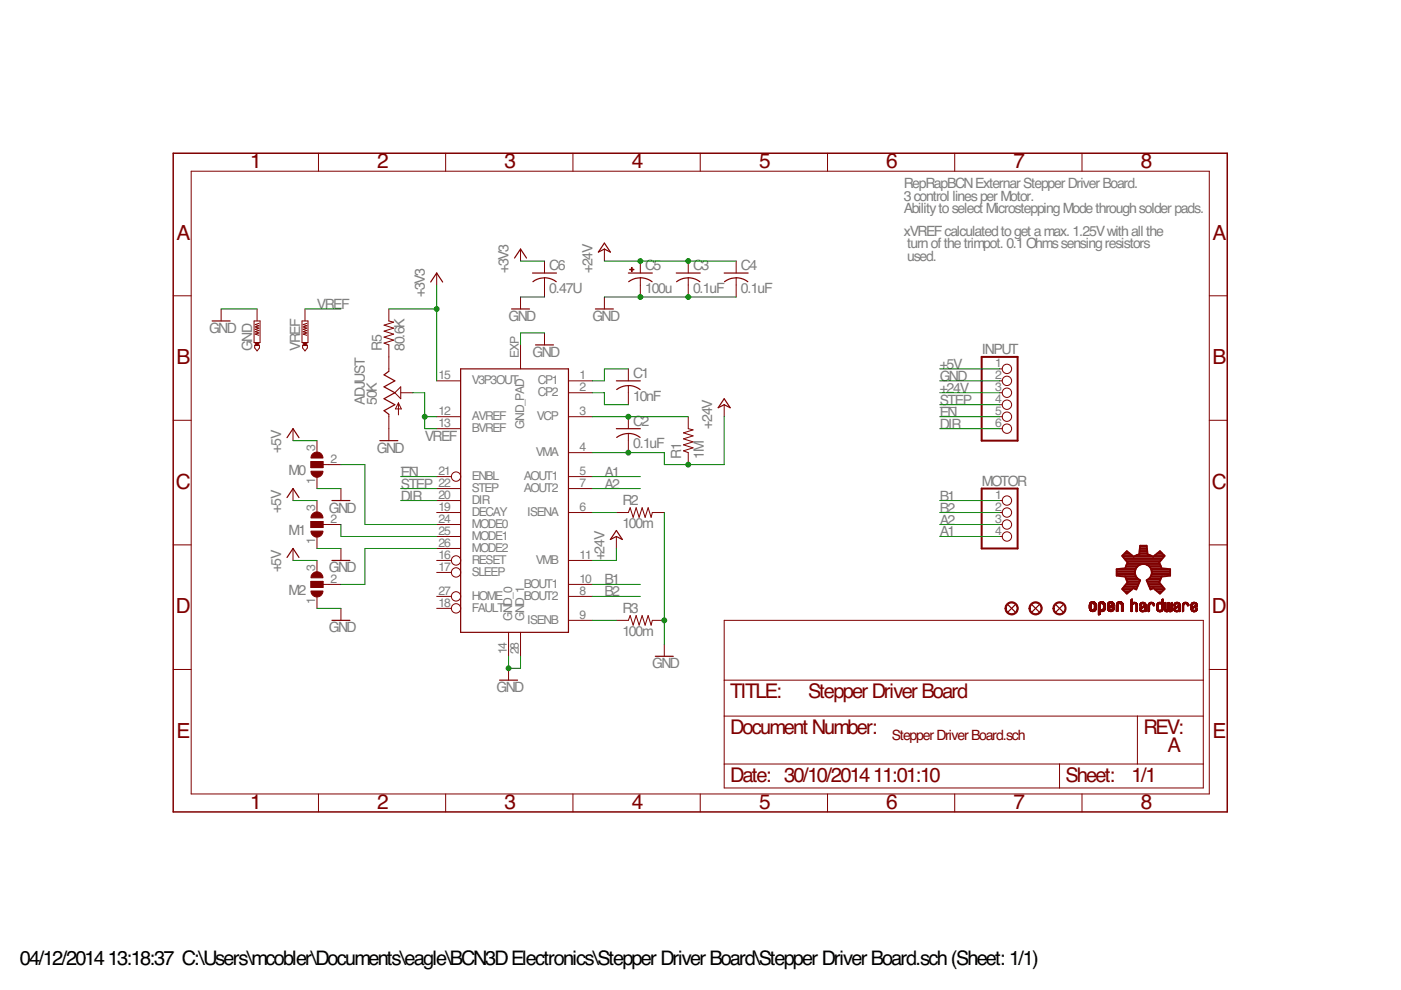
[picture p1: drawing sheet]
<svg xmlns="http://www.w3.org/2000/svg" width="297mm" height="210mm" viewBox="0 0 297 210" stroke-linecap="round" stroke-linejoin="round" font-family="sans-serif">
<path d="M85 99.1h3.4M199.2 86.4h3.5" fill="none" stroke="#808080" stroke-width=".21"/>
<path d="M36.7 32.5h223.5v139.6h-223.5z" fill="none" stroke="#800000" stroke-width=".32"/>
<g fill="none" stroke="#800000" stroke-width=".21">
<path d="M40.5 36.3h215.9v132h-215.9zM67.5 32.5v3.8M94.5 32.5v3.8M121.5 32.5v3.8M148.5 32.5v3.8M175.5 32.5v3.8M202.4 32.5v3.8M229.4 32.5v3.8M92.6 57.9v2.5M110.4 52.8v2.6M115.4 55.4v2.5M115.4 58.9v4.1"/>
<path d="M128.1 52.8v2.6M135.8 55.4v2.5M135.8 58.9v4.1M145.9 55.4v2.5M145.9 58.9v4.1M156.1 55.4v2.5M156.1 58.9v4.1M36.7 62.7h3.8M46.9 65.5v2.6M53.9 68.1h1.2v4.5h-1.2zM54 73.3h1v.5l-.5 .6-.5-.6zM54.5 65.5v2.6"/>
<path d="M54.9 68.6l-.8 .2 .8 .3-.8 .2 .8 .3-.8 .2 .8 .3-.8 .2 .8 .3-.8 .2 .8 .3M64 68.1h1.3v4.5h-1.3zM64.2 73.3h1v.5l-.5 .6-.5-.6zM64.7 65.5v2.6M65 68.6l-.7 .2 .7 .3-.7 .2 .7 .3-.7 .2 .7 .3-.7 .2 .7 .3-.7 .2 .7 .3M82.4 65.5v2.6l1.1 .2-2.1 .6 2.1 .7-2.1 .6 2.1 .6-2.1 .7 2.1 .6-2.1 .6 1 .4v5.6M110.4 63v2.5M110.4 73.1v5.1M115.4 70.6v2.5M128.1 63v2.5M133.2 78.2v2.6M211.9 78.2h.6"/>
<path d="M256.4 62.7h3.8M36.7 89.1h3.8M62.1 90.9v2.5M65.9 97.9h2.6v1.2h-2.6zM67.2 93.4v2.6M68.5 98.5h3.8M82.4 87.8v5.6M83.7 83.3l1.3-1.3v2.5zM84.5 85.4v2.6M84.5 85.4l.6 1.3h-1.3zM85 83.3h2.5M92.6 80.8h5.1"/>
<path d="M92.6 88.3h5.1M92.6 90.9h5.1M120.5 80.8h5.1M120.5 88.3h5.1M120.5 83.3h5.1M120.5 96h5.1M133.2 81.8v4M133.2 88.3v2.6M133.2 91.9v4.1M145.9 88.3v2.6l1 .2-2 .7 2 .6-2 .6 2 .7-2 .6 2 .7-2 .6 1 .4v2.5M153.5 85.8v2.5M211.9 80.8h.6"/>
<path d="M211.9 88.3h.6M211.9 90.9h.6M211.9 83.3h.6M211.9 85.8h.6M256.4 89.1h3.8M36.7 115.5h3.8M62.1 103.6v2.5M62.1 116.3v2.5M65.9 110.6h2.6v1.2h-2.6zM67.2 101v2.6M67.2 106.1v2.6M67.2 113.7v2.6"/>
<path d="M67.2 118.8v2.6M68.5 111.2h3.8M72.3 103.6v2.5M72.3 116.3v2.5M92.6 101h3.1M92.6 103.6h5.1M92.6 106.1h5.1M92.6 108.7h5.1M92.6 111.2h5.1M92.6 113.7h5.1M92.6 116.3h5.1M92.6 118.8h3.1"/>
<path d="M120.5 101h5.1M120.5 103.6h5.1M120.5 108.7h5.1M120.5 118.8h5.1M130.7 108.7h2.5l.4-1 .6 2 .7-2 .6 2 .6-2 .7 2 .6-2 .6 2 .3-1h2.5M130.7 113.7v2.6M211.9 106.1h.6M211.9 108.7h.6M211.9 111.2h.6M211.9 113.7h.6M256.4 115.5h3.8M65.9 123.3h2.6v1.2h-2.6z"/>
<path d="M67.2 126.4v2.6M68.5 123.9h3.8M72.3 129v2.5M92.6 121.4h3.1M92.6 126.4h3.1M92.6 129h3.1M107.8 134.1v5M110.4 134.1v5M120.5 126.4h5.1M120.5 123.9h5.1M120.5 131.5h5.1M130.7 131.5h2.5l.4-1 .6 2 .7-2 .6 2 .6-2 .7 2 .6-2 .6 2 .3-1h2.5"/>
<path d="M140.8 136.6v2.5M153.5 131.5h101.6v35.6h-101.6zM230.9 129h.5M230.9 128.9h.4M230.9 128.8h.4M230.9 128.7h.4M230.9 128.6h.4M230.9 128.5h.4M230.9 128.4h.4M230.9 128.3h.4M230.9 128.2h.4M231 129.1h.4"/>
<path d="M231 128.2h.4M231 128.1h.4M231 129.2h.5M231 129.3h.6M231.1 127.9h1.2M231.1 129.4h1.2M231.1 127.8h1.2M231.2 129.5h1M231.2 127.7l1 .1M231.2 127.7h1M231.3 129.6h.8M231.3 127.7h.8"/>
<path d="M231.4 129.6h.6M231.5 128l-.5 .1M231.5 127.6h.4M231.5 128h-.5M231.6 129.7h.2M231.6 127.6h.2M231.8 129.3h.5M231.8 128h.6M231.9 128l.5 .1M232 129.1h.4M232 128.1h.4M232 128.2h.4"/>
<path d="M232 129h.4M232 128.9h.4M232 128.8h.4M232 128.7h.4M232 128.6h.4M232 128.5h.4M232 128.4h.4M232 128.3h.4M232.3 129.4h-1.2M232.3 129.3h-1.2M232.3 128h-1.3M232.4 129.2h-.6"/>
<path d="M232.4 129.2h-.5M232.9 129h.4M232.9 130.3h.2M232.9 130.2h.4M232.9 130.1h.4M232.9 130h.4M232.9 129.9h.4M232.9 129.8h.4M232.9 129.7h.4M232.9 129.5h1.2M232.9 129.3h.6M232.9 129.2h.5"/>
<path d="M232.9 129.2h.4M232.9 129.1h.4M232.9 128.9h.4M232.9 128.8h.4M232.9 128.7h.4M232.9 128.6h.4M232.9 128.5h.4M232.9 128.4h.4M232.9 128.3h.4M232.9 128.2h.4M232.9 128.1h.4M232.9 130.4h.1"/>
<path d="M232.9 128h1.4M233 127.9h1.2M233 127.8h1.2M233.1 127.8h1M233.2 127.7h.9M233.2 130.3h-.3M233.2 127.6h.8M233.3 130.2h-.4M233.3 128.2h-.4M233.3 128.1h-.4M233.4 128l-.5 .1M233.4 127.6h.4"/>
<path d="M233.4 128h-.5M233.5 127.6h.2M233.5 129.7h.2M233.7 129.3h.6M233.8 128h.5M233.8 129.2h.5M233.9 129.2h.4M233.9 128.1h.4M233.9 129.6h-1M233.9 129h.4M233.9 129.1h.4M233.9 128.2h.4"/>
<path d="M234 128.9h.3M234 128.8h.3M234 128.7h.3M234 128.6h.3M234 128.5h.3M234 128.4h.3M234 128.3h.3M234 129.6h-1.1M234.1 129.5l-1.2 .1M234.2 129.4l-1.3 .1M234.2 129.4h-1.3M234.3 129.3h-1.4"/>
<path d="M234.3 129.1h-.4M234.8 129.2h.6M234.8 129.2h.5M234.8 129.1h.4M234.8 128.5h1.4M234.8 128.4h.4M234.8 128.4h.3M234.8 128.2h.4M234.8 128.1h.4M234.8 129.3h.6M234.9 129.3h1.3M234.9 128h1.3"/>
<path d="M234.9 127.9h1.3M234.9 129.4h1.2M234.9 127.9h1.2M234.9 127.8h1.2M235 129.5h1M235 127.8h1M235.1 127.7h.9M235.1 129.6h.8M235.1 127.6l.8 .1M235.2 128.3h-.4M235.2 128.2l-.4 .1M235.2 129h-.4"/>
<path d="M235.2 129.6h.6M235.2 128.1h-.4M235.3 128.9l-.5 .1M235.3 128l-.5 .1M235.3 127.6h.4M235.4 128.9h-.6M235.4 128h-.6M235.4 129.7h.2M235.4 128.4h.8M235.4 127.6h.2M235.5 128.4h.7M235.5 128.8l-.7 .1"/>
<path d="M235.6 129.3h.6M235.6 128.8h-.8M235.6 128.3h.6M235.6 128h.6M235.7 128.7l-.9 .1M235.7 128h.5M235.8 128.3h.4M235.8 129.2h.4M235.8 128.1h.4M235.8 129.1h.4M235.8 128.2h.4M235.8 129h.4"/>
<path d="M235.8 128.7h-1M235.9 128.9h.3M235.9 128.6l-1.1 .1M236 128.8h.2M236.1 128.6h-1.3M236.2 128.5h-1.4M236.2 129.2h-.5M236.7 129h.4M236.7 129.5h.4M236.7 129.4h.4M236.7 129.3h.4M236.7 129.2h.4"/>
<path d="M236.7 129.1h.4M236.7 128.9h.4M236.7 128.8h.4M236.7 128.7h.4M236.7 128.6h.4M236.7 128.5h.4M236.7 128.4h.4M236.7 128.3h.4M236.7 128.2h.4M236.7 129.6h.2M236.8 128h1.3M236.8 127.9h1.3"/>
<path d="M236.8 127.8l1.2 .1M236.9 127.8h1.1M236.9 127.8h1M237 127.7h.9M237 129.6h-.3M237 127.7h.8M237.1 129.5l-.4 .1M237.1 128.1l-.4 .1M237.2 128.1h-.5M237.2 128l-.5 .1M237.2 127.6h.4M237.3 128h-.6"/>
<path d="M237.3 127.6h.3M237.6 128h.5M237.7 128l.4 .1M237.7 128.1h.4M237.7 128.1h.5M237.8 129h.4M237.8 129.5h.4M237.8 129.4h.4M237.8 129.3h.4M237.8 129.2h.4M237.8 129.1h.4M237.8 128.9h.4"/>
<path d="M237.8 128.8h.4M237.8 128.7h.4M237.8 128.6h.4M237.8 128.5h.4M237.8 128.4h.4M237.8 128.3h.4M237.8 128.2h.4M238 129.6h-.2M238.1 129.6h-.3M238.2 129.5l-.4 .1M239.8 129h.3M239.8 129.5h.3"/>
<path d="M239.8 129.4h.3M239.8 129.3h.3M239.8 129.2h.3M239.8 129.1h.3M239.8 128.9h.3M239.8 128.8h.3M239.8 128.7h.3M239.8 128.6h.3M239.8 128.5h.3M239.8 128.4h.3M239.8 128.2h.3M239.8 127.9h1.2"/>
<path d="M239.8 127.8l1.2 .1M239.8 127.8h1.1M239.8 127.7l1 .1M239.8 127.7h.3M239.8 127.6h.3M239.8 127.5h.3M239.8 127.4h.3M239.8 127.3h.3M239.8 127.2h.3M239.8 127.1h.3M239.8 129.7h.1M239.9 127.1h.2"/>
<path d="M240 127h.1M240 129.6l-.2 .1M240.1 129.6h-.3M240.1 128.3h-.3M240.2 128.1l-.4 .1M240.2 128.1h-.4M240.3 128l-.5 .1M240.3 127.7h.4M240.4 128h-.6M240.6 128h.5M240.7 128l.4 .1M240.8 128.1h.3"/>
<path d="M240.8 128.1h.4M240.8 128.2h.4M240.9 128.2h.3M240.9 129h.3M240.9 129.5h.3M240.9 129.4h.3M240.9 129.3h.3M240.9 129.2h.3M240.9 129.1h.3M240.9 128.9h.3M240.9 128.8h.3M240.9 128.7h.3"/>
<path d="M240.9 128.6h.3M240.9 128.5h.3M240.9 128.4h.3M240.9 128.3h.3M241 129.7h-.1M241 128h-1.2M241.1 129.6l-.2 .1M241.2 129.6h-.3M241.6 129.3h.4M241.6 129.2h.3M241.6 128.5h.2M241.6 128.3h.3"/>
<path d="M241.7 129.4h.8M241.7 129.4h.4M241.7 128.1h.3M241.7 129.5h.8M241.8 129.6h.7M241.8 127.9h1M241.9 127.9h.9M241.9 128.4h-.3M241.9 129.6h.6M241.9 128.7h1.1M241.9 127.8h.8M241.9 129.1h-.3"/>
<path d="M241.9 128.2l-.3 .1M242 128.2h-.3M242 129.1h-.4M242 129.7h.5M242 127.8h.6M242 129h-.4M242 128.7h1M242 128.1h-.3M242.1 128l-.4 .1M242.1 127.7h.4M242.1 128.9l-.4 .1M242.2 128.6h.8"/>
<path d="M242.2 129.7h.1M242.2 128h-.5M242.3 128.9h-.6M242.3 128.5h.7M242.4 129.4h.1M242.4 128.8l-.7 .1M242.4 128h.5M242.4 128.5h.6M242.5 128l.4 .1M242.5 128.8h-.8M242.6 128.1h.4M242.6 128.4h.4"/>
<path d="M242.6 128.1l.4 .1M242.7 128.8h.3M242.7 128.2h.3M242.7 129h.3M242.7 129.7h.1M242.7 129.5h.3M242.7 129.4h.3M242.7 129.3h.3M242.7 129.2h.3M242.7 129.1h.3M242.7 128.9h.3M242.7 128.3h.3"/>
<path d="M242.9 128h-1.2M243 129.6l-.3 .1M243 129.6h-.3M243 128.7l-1.1 .1M243.4 129h.3M243.4 129.5h.3M243.4 129.4h.3M243.4 129.3h.3M243.4 129.2h.3M243.4 129.1h.3M243.4 128.9h.3M243.4 128.8h.3"/>
<path d="M243.4 128.7h.3M243.4 128.6h.3M243.4 128.5h.3M243.4 128.4h.3M243.4 128.2h.4M243.5 129.7h.1M243.6 128h1.1M243.6 127.9h1M243.6 129.6l-.2 .1M243.7 129.6h-.3M243.7 127.8h.8M243.7 129.5h-.3"/>
<path d="M243.8 128.3h-.4M243.8 128.1l-.3 .1M243.8 127.8h.6M243.8 128.1h-.3M243.9 128l-.4 .1M243.9 127.7h.4M244.1 128h-.6M244.2 128h.5M244.3 128l.5 .1M244.4 128.1h.4M244.5 128.2h.3M244.5 128.3h.3"/>
<path d="M244.5 128.5h.1M244.7 128.4h-.2M244.8 128.4h-.3M245.2 129h.3M245.2 129.1h.4M245.2 129.1h.3M245.2 128.9h.3M245.2 128.8h.3M245.2 128.7h.3M245.2 128.6h.3M245.2 128.5h.3M245.2 128.4h.3"/>
<path d="M245.2 128.3h.3M245.3 129.3h.3M245.3 129.2h.3M245.3 129.3h.4M245.3 129.4h.5M245.4 129.4h1.1M245.4 129.5h1.1M245.4 129.5h1M245.4 127.9h1.2M245.5 127.9h1.1M245.5 129.6h.9M245.5 127.8h1.1"/>
<path d="M245.6 128.3h-.3M245.6 129.6h.7M245.6 128.2h-.3M245.6 127.8h1M245.7 128.1h-.4M245.7 129.7h.5M245.7 127.7h.4M245.9 129.7h.1M245.9 128h-.6M246 128h.6M246.1 128h.5M246.2 129.3h.3"/>
<path d="M246.2 128.1h.4M246.2 129.3h.4M246.3 129.2h.3M246.3 128.2h.3M246.3 129h.3M246.3 129.1h.3M246.3 128.9h.3M246.3 128.8h.3M246.3 128.7h.3M246.3 128.6h.3M246.3 128.5h.3M246.3 128.4h.3"/>
<path d="M246.3 128.3h.3M246.3 127.7h.3M246.3 127.6h.3M246.3 127.5h.3M246.3 127.4h.3M246.3 127.3h.3M246.3 127.2h.3M246.3 127.1h.3M246.4 127.1h.2M246.5 127h.1M246.5 129.4h-.4M246.6 129.2h-.3"/>
<path d="M246.6 128h-1.2M246.9 129h.3M246.9 129.2h.3M246.9 129.1h.3M246.9 128.9h.3M246.9 128.8h.3M246.9 128.7h.3M246.9 128.6h.3M246.9 128.5h.3M246.9 128.4h.3M246.9 128.3h.3M246.9 128.2h.3"/>
<path d="M246.9 128.1h.3M246.9 128h.3M246.9 127.9h.3M246.9 129.3h.3M246.9 129.4h1.7M246.9 129.4h.4M246.9 127.8h.3M247 129.5h1.5M247 127.8h.2M247 129.6h1.4M247.1 129.6h1.3M247.2 129.7h.4"/>
<path d="M247.4 129.7h.1M247.5 129.4h.5M247.5 129.3h.4M247.6 129.3h.3M247.6 129h.3M247.6 129.2h.3M247.6 129.1h.3M247.6 128.9h.3M247.6 128.8h.3M247.6 128.7h.3M247.6 128.6h.3M247.6 128.5h.3"/>
<path d="M247.6 128.4h.3M247.6 128.3h.3M247.6 128.2h.3M247.6 128.1h.3M247.6 128h.3M247.6 127.9h.3M247.6 127.8h.3M247.7 127.8h.2M247.9 129.7h.4M248.2 129.4h.4M248.2 129.3h.4M248.3 129.3h.3"/>
<path d="M248.3 129.2h.3M248.3 129h.3M248.3 129.1h.3M248.3 128.9h.3M248.3 128.8h.3M248.3 128.7h.3M248.3 128.6h.3M248.3 128.5h.3M248.3 128.4h.3M248.3 128.3h.3M248.3 128.2h.3M248.3 128.1h.3"/>
<path d="M248.3 128h.3M248.3 127.9h.3M248.3 127.8h.3M248.4 127.8h.2M248.5 129.5h-1.5M248.9 129.3h.3M248.9 129.2h.3M248.9 129.1h.3M248.9 129.3h.4M248.9 128.3h.3M248.9 128.2h.3M248.9 129.4l.8 .1"/>
<path d="M248.9 129.4h.4M249 129.5h.7M249 129.5h.8M249 128.5h-.1M249 127.9h1.1M249.1 129.6h.7M249.1 128.4h-.2M249.1 127.9h.9M249.1 128.7h1.1M249.2 128.4h-.3M249.2 127.8h.8M249.2 128.2h-.3"/>
<path d="M249.2 128.1l-.3 .1M249.2 127.8h.7M249.3 129h-.4M249.3 129.7h.4M249.3 128.7h.9M249.3 128.1h-.4M249.3 128l-.4 .1M249.4 127.7h.3M249.4 128.9l-.5 .1M249.4 128.6h.8M249.5 128h-.5M249.5 128.9h-.6"/>
<path d="M249.6 128.5h.6M249.6 129.4h.1M249.6 128.8l-.6 .1M249.6 128h.5M249.7 128.5h.5M249.8 128l.4 .1M249.8 128.8h-.8M249.8 128.4h.4M249.8 128.1h.4M249.9 128.7l-.8 .1M249.9 128.1l.3 .1M249.9 128.4h.3"/>
<path d="M249.9 128.2h.3M249.9 128.8h.3M249.9 128.7h.3M250 129h.2M250 129.7h.1M250 129.5h.2M250 129.4h.2M250 129.3h.2M250 129.2h.2M250 129.1h.2M250 128.9h.2M250 128.8h.2"/>
<path d="M250 128.3h.2M250.1 128h-1.1M250.2 129.6l-.2 .1M250.2 129.6h-.2M250.7 129h.3M250.7 129.7h.1M250.7 129.6h.3M250.7 129.5h.3M250.7 129.4h.3M250.7 129.3h.3M250.7 129.2h.3M250.7 129.1h.3"/>
<path d="M250.7 128.9h.3M250.7 128.8h.3M250.7 128.7h.3M250.7 128.6h.3M250.7 128.5h.3M250.7 128.4h.3M250.7 128.2h.3M250.8 128h1.1M250.9 127.9h1M250.9 127.9h.9M250.9 129.6l-.2 .1M251 128.3h-.3"/>
<path d="M251 127.8h.8M251 128.2h-.3M251 128.1l-.3 .1M251 127.8h.7M251.1 128.1h-.4M251.2 128l-.5 .1M251.2 127.7h.3M251.3 128h-.5M251.4 128h.6M251.6 128l.4 .1M251.7 128.1h.3M251.7 128.2h.4"/>
<path d="M251.7 128.3h.4M251.8 128.5h.1M252 128.4h-.2M252.5 129.2h.4M252.5 129.2h.3M252.5 129.1h.3M252.5 128.6h1.2M252.5 128.6h.3M252.5 128.5h.3M252.5 128.4h.3M252.5 128.3h.3M252.5 128.2h.3"/>
<path d="M252.5 129.3h.4M252.6 129.3h.4M252.6 129.4h.4M252.6 129.4h1.1M252.7 129.5h1M252.7 127.9h1M252.7 127.9h.9M252.8 129.6h.8M252.8 127.8h.8M252.8 129.6h.7M252.8 129.1h-.3M252.8 128.2l-.3 .1"/>
<path d="M252.9 129h-.4M252.9 128.1l-.4 .1M252.9 127.8h.6M252.9 128.1h-.4M252.9 129.7h.5M253 128.9l-.5 .1M253 128l-.4 .1M253 127.7h.3M253.1 128.9h-.6M253.1 128h-.5M253.1 129.7h.1M253.1 128.5h.7"/>
<path d="M253.2 128.8l-.7 .1M253.2 128h.6M253.4 128.8h-.9M253.4 128.4h.5M253.4 128l.4 .1M253.4 128.7l-.9 .1M253.4 128.1h.4M253.5 128.1h.3M253.5 129.2h.3M253.5 128.2h.3M253.6 129.2h.2M253.6 128.3h.3"/>
<path d="M253.6 128.2l.3 .1M253.6 129h.3M253.6 129.1h.3M253.6 128.7h-1.1M253.7 128.9h.2M253.7 128h-1.1M253.8 129.4h-.5M253.8 129.3h-.4M253.8 128.6h-.8M253.8 129.3h-.3M253.9 129.1h-.3M253.9 128.5h-.7"/>
<path d="M36.7 141.9h3.8M107.8 141.7v2.5M153.5 151.8h101.6M153.5 144.2h101.6M241.2 151.8v10.2M256.4 141.9h3.8M67.5 168.3v3.8M94.5 168.3v3.8M121.5 168.3v3.8M148.5 168.3v3.8M153.5 162h101.6M175.5 168.3v3.8"/>
<path d="M202.4 168.3v3.8M224.6 162v5.1M229.4 168.3v3.8"/>
<circle cx="213.5" cy="78.2" r=".99"/>
<circle cx="213.5" cy="88.3" r=".99"/>
<circle cx="213.5" cy="90.9" r=".99"/>
<circle cx="213.5" cy="80.8" r=".99"/>
<circle cx="213.5" cy="83.3" r=".99"/>
<circle cx="213.5" cy="85.8" r=".99"/>
<circle cx="96.7" cy="101" r=".99"/>
<circle cx="96.7" cy="118.8" r=".99"/>
<circle cx="213.5" cy="108.7" r=".99"/>
<circle cx="213.5" cy="111.2" r=".99"/>
<circle cx="213.5" cy="106.1" r=".99"/>
<circle cx="213.5" cy="113.7" r=".99"/>
<circle cx="96.7" cy="129" r=".99"/>
<circle cx="96.7" cy="126.4" r=".99"/>
<circle cx="96.7" cy="121.4" r=".99"/>
</g>
<g fill="none" stroke="#800000" stroke-width=".25">
<path d="M91.3 59.8l1.3-1.9 1.3 1.9M109.1 54.7l1.3-1.9 1.2 1.9M112.9 57.9h5.1M113 59.7a4 4 0 0 1 4.9 0M128.1 51.5l1.3 1.9-1.3-.6-1.2 .6zM133.2 57.9h5.1M133.3 59.7a4.1 4.1 0 0 1 5 0M143.4 57.9h5.1M143.4 59.7a4 4 0 0 1 5 0M153.5 57.9h5.1M153.6 59.7a4 4 0 0 1 5 0M45 68.1h3.8"/>
<path d="M82.4 78.7l-1 .8 2.3 1.3-2.3 1.2 2.3 1.3-2.3 1.2 2.3 1.3-2.3 1.3 1 .7M97.7 78.2h22.8v55.9h-22.8zM108.5 65.5h3.8M113.5 73.1h3.8M126.2 65.5h3.8M60.9 92.8l1.2-1.9 1.3 1.9M80.5 93.4h3.8M130.7 80.8h5.1M130.7 90.9h5.1M130.7 92.8a4.1 4.1 0 0 1 5 0M133.2 81.7l1.1 .2 1.4 .7M133.2 81.8l-1 .1-1.5 .7"/>
<path d="M153.5 84.5l1.3 1.9-1.3-.6-1.2 .6zM60.9 105.5l1.2-1.9 1.3 1.9M60.9 118.2l1.2-1.9 1.3 1.9M70.4 106.1h3.8M70.4 118.8h3.8M130.7 112.5l1.3 1.9-1.3-.7-1.3 .7zM70.4 131.5h3.8M138.9 139.1h3.8M213.7 128.2l1.5 1.6M215.2 128.2l-1.5 1.6M218.8 128.2l1.5 1.6M220.3 128.2l-1.5 1.6"/>
<path d="M223.9 128.2l1.5 1.6M225.4 128.2l-1.5 1.6M105.9 144.2h3.8"/>
</g>
<path d="M208.1 75.7h7.7v17.7h-7.7zM208.1 103.6h7.7v12.7h-7.7z" fill="none" stroke="#800000" stroke-width=".42"/>
<g fill="#800000" stroke="#800000" stroke-width=".21">
<path d="M133.5 57.1h.9v.1h-.9z"/>
<path d="M133.9 56.7h.1v.9h-.1z"/>
<path d="M65.9 123.3h2.6v1.2h-2.6z"/>
<path d="M65.9 110.6h2.6v1.2h-2.6z"/>
<path d="M65.9 97.9h2.6v1.2h-2.6z"/>
<path d="M64.3 72.6h.7v.7h-.7z"/>
<path d="M54.1 72.6h.8v.7h-.8z"/>
</g>
<g fill="#800000" stroke="#800000" stroke-width=".21">
<path d="M66.4 121.6a1.26 1.26 0 0 1 1.3-.3 1.26 1.26 0 0 1 .8 1.2h-2.6l.1-.5z" fill-rule="evenodd"/>
<path d="M65.9 125.3h2.6a1.27 1.27 0 0 1-1.3 1.3 1.27 1.27 0 0 1-1.3-1.3z" fill-rule="evenodd"/>
<path d="M66.4 108.9a1.27 1.27 0 0 1 1.3-.2 1.27 1.27 0 0 1 .8 1.1h-2.6l.1-.4z" fill-rule="evenodd"/>
<path d="M65.9 112.6h2.6a1.27 1.27 0 0 1-1.3 1.3 1.27 1.27 0 0 1-1.3-1.3z" fill-rule="evenodd"/>
<path d="M66.4 96.2a1.27 1.27 0 0 1 1.3-.2 1.27 1.27 0 0 1 .8 1.1h-2.6l.1-.4z" fill-rule="evenodd"/>
<path d="M65.9 99.9h2.6a1.27 1.27 0 0 1-1.3 1.3 1.27 1.27 0 0 1-1.3-1.3z" fill-rule="evenodd"/>
<path d="M213.5 128a1.39 1.39 0 0 1 2.2 .3 1.39 1.39 0 0 1-.9 2 1.39 1.39 0 0 1-1.7-1.3h.2a1.15 1.15 0 0 1 1.6-1.1 1.15 1.15 0 0 1 .3 1.9 1.15 1.15 0 0 1-1.8-.5l-.1-.3h-.2z" fill-rule="evenodd"/>
<path d="M218.5 128a1.39 1.39 0 0 1 2.2 .3 1.39 1.39 0 0 1-.8 2 1.39 1.39 0 0 1-1.7-1.3h.2a1.15 1.15 0 0 1 1.6-1.1 1.15 1.15 0 0 1 .3 1.9 1.15 1.15 0 0 1-1.8-.5l-.1-.3h-.2z" fill-rule="evenodd"/>
<path d="M223.6 128a1.39 1.39 0 0 1 2.2 .3 1.39 1.39 0 0 1-.8 2 1.39 1.39 0 0 1-1.8-1.3h.3a1.15 1.15 0 0 1 1.6-1.1 1.15 1.15 0 0 1 .3 1.9 1.15 1.15 0 0 1-1.9-.5v-.3h-.3z" fill-rule="evenodd"/>
</g>
<g fill="none" stroke="#800000" stroke-width=".38">
<path d="M238.1 118h8.7M238.1 117.7h1.8M238.4 118.4h8.1M238.4 117.3h1.1M238.6 118.7h7.6M238.8 117h.3M238.8 119.8h2.8M238.9 119.1h7M239 119.4h6.8M241 117.7h2.8M241.6 117.3h1.7M241.6 117h1.6"/>
<path d="M241.6 116.6h1.6M241.7 116.3h1.5M241.7 115.9h1.4M243.2 119.8h2.8M244.9 117.7h1.9M245.4 117.3h1M245.8 117h.3M236.7 121.9h4M236.7 121.5h3.9M236.7 121.2h3.9M236.7 120.8h4M238 125h1.9"/>
<path d="M238.1 124.7h2.9M238.3 122.2h2.6M238.4 124.3h2.8M238.4 125.4h1.1M238.6 120.5l.5-1.2-1.2-1.4 1-1 1.4 1.1 1.2-.5 .2-1.8h1.4l.2 1.8 1.2 .5 1.4-1.1 1 1-1.2 1.4 .6 1.2M238.6 120.5l-1.9 .2v1.4l1.9 .2 .5 1.1-1.2 1.5 1 1 1.4-1.2 .6 .3 .8-2-.8-.8M238.6 120.5h2.3M238.7 124h2.6M238.7 122.6h2.4M238.7 120.1h2.4M238.7 125.7h.4M238.8 122.9h2.8"/>
<path d="M239 123.6h2.5M239 123.3h2.6M240.7 120.8l-.1 .6 .3 .8M240.7 120.8a1.79 1.79 0 0 1 1.7-1.2 1.79 1.79 0 0 1 1.7 1.2M243.2 123.3h2.7M243.3 122.9h2.7M243.4 123.6h2.5M243.5 124h2.7M243.6 124.3h2.9M243.7 120.1h2.4M243.7 122.6h2.4M243.8 124.7h2.9"/>
<path d="M244 120.5h2.3M244 122.2h2.5M244.1 120.8l.1 .9-.2 .5M244.1 121.9h4M244.1 120.8h4M244.2 121.2h3.9M244.2 121.5h3.9M244.9 125h1.9M245.3 125.4h1.1M245.7 125.7h.4M246.3 120.5l1.8 .2v1.4l-1.8 .2-.6 1.1 1.2 1.5-1 1-1.4-1.2-.6 .3-.8-2 .9-.8"/>
</g>
<g fill="none" stroke="#008000" stroke-width=".21">
<path d="M110.4 55.4h5M128.1 55.4h28M46.9 65.5h7.6M64.7 65.5h7.6M82.4 65.5h10.2M92.6 60.4v20.4M110.4 63h5M115.4 70.6h-5v2.5M128.1 63h28M133.2 78.2h-5.1v2.6h-2.5M199.2 78.2h12.7M62.1 93.4h5.1"/>
<path d="M72.3 98.5h5.1v12.7h15.2M87.5 83.3h2.5v7.6h2.6M90 88.3h2.6M125.6 83.3h2.5v2.5h5.1M125.6 88.3h20.3M153.5 88.3v10.2h-12.7v-2.5h-15.2M199.2 90.9h12.7M199.2 85.8h12.7M199.2 88.3h12.7M199.2 80.8h12.7M199.2 83.3h12.7M62.1 106.1h5.1"/>
<path d="M62.1 118.8h5.1M67.2 103.6h5.1M67.2 116.3h5.1M72.3 111.2v2.5h20.3M85 106.1h7.6M85 103.6h7.6M85 101h7.6M92.6 116.3h-15.2v7.6h-5.1M125.6 103.6h10.2M125.6 101h10.2M125.6 108.7h5.1M130.7 116.3v2.5h-5.1"/>
<path d="M140.8 108.7v27.9M199.2 106.1h12.7M199.2 113.7h12.7M199.2 111.2h12.7M199.2 108.7h12.7M67.2 129h5.1M107.8 139.1v2.6h2.6v-2.6M125.6 123.9h10.2M125.6 126.4h10.2M125.6 131.5h5.1"/>
</g>
<g fill="#008000" stroke="#008000" stroke-width=".21">
<circle cx="107.8" cy="141.7" r=".51"/>
<circle cx="145.9" cy="63" r=".51"/>
<circle cx="135.8" cy="63" r=".51"/>
<circle cx="140.8" cy="131.5" r=".51"/>
<circle cx="133.2" cy="88.3" r=".51"/>
<circle cx="133.2" cy="96" r=".51"/>
<circle cx="145.9" cy="98.5" r=".51"/>
<circle cx="135.8" cy="55.4" r=".51"/>
<circle cx="145.9" cy="55.4" r=".51"/>
<circle cx="92.6" cy="65.5" r=".51"/>
<circle cx="90" cy="88.3" r=".51"/>
</g>
<g font-size="4.4" fill="#800000">
<text x="53" y="35.7">1</text>
<text x="80" y="35.7">2</text>
<text x="107" y="35.7">3</text>
<text x="134" y="35.7">4</text>
<text x="160.9" y="35.7">5</text>
<text x="187.9" y="35.7">6</text>
<text x="214.9" y="35.7">7</text>
<text x="241.9" y="35.7">8</text>
<text x="37.4" y="50.8">A</text>
<text x="257.1" y="50.8">A</text>
<text x="37.4" y="77.2">B</text>
<text x="257.1" y="77.2">B</text>
<text x="37.3" y="103.6">C</text>
<text x="257" y="103.6">C</text>
<text x="37.3" y="130">D</text>
<text x="257" y="130">D</text>
<text x="37.4" y="156.4">E</text>
<text x="257.1" y="156.4">E</text>
<text x="53" y="171.5">1</text>
<text x="80" y="171.5">2</text>
<text x="107" y="171.5">3</text>
<text x="134" y="171.5">4</text>
<text x="160.9" y="171.5">5</text>
<text x="187.9" y="171.5">6</text>
<text x="214.9" y="171.5">7</text>
<text x="241.9" y="171.5">8</text>
</g>
<g font-size="4.3" fill="#800000">
<text x="154.8" y="148">TITLE:</text>
<text x="171.3" y="148">Stepper Driver Board</text>
<text x="154.8" y="155.6">Document Number:</text>
<text x="242.4" y="155.6">REV:</text>
<text x="247.5" y="159.5">A</text>
<text x="154.8" y="165.8">Date: 30/10/201411:01:10</text>
<text x="225.9" y="165.8">Sheet:</text>
<text x="239.9" y="165.8">1/1</text>
</g>
<text font-size="4.3" x="4.2" y="204.5">04/12/201413:18:37 C:\Users\mcobler\Documents\eagle\BCN3DElectronics\Stepper Driver Board\Stepper Driver Board.sch(Sheet: 1/1)</text>
<g font-size="3" fill="#808080">
<text x="191.6" y="39.9">RepRapBCNExternar Stepper Driver Board.</text>
<text x="191.6" y="42.5">3control linesper Motor.</text>
<text x="191.6" y="45.2">Abilitytoselect MicrosteppingModethroughsolder pads.</text>
<text x="191.6" y="50">xVREFcalculatedtoget amax. 1.25Vwithall the</text>
<text x="192.3" y="52.7">turnof thetrimpot. 0.1Ohmssensingresistors</text>
<text x="107.8" y="57.9" transform="rotate(-90 107.8 57.9)">+3V3</text>
<text x="116.5" y="57.3">C6</text>
<text x="125.6" y="57.9" transform="rotate(-90 125.6 57.9)">+24V</text>
<text x="136.8" y="57.3">C5</text>
<text x="146.9" y="57.3">C3</text>
<text x="157.1" y="57.3">C4</text>
<text x="192.3" y="55.3">used.</text>
<text x="67.2" y="65.5">VREF</text>
<text x="90.1" y="63" transform="rotate(-90 90.1 63)">+3V3</text>
<text x="116.5" y="62.1">0.47U</text>
<text x="136.8" y="62.1">100u</text>
<text x="146.9" y="62.1">0.1uF</text>
<text x="157.1" y="62.1">0.1uF</text>
<text x="44.3" y="70.6">GND</text>
<text x="107.8" y="68">GND</text>
<text x="125.6" y="68">GND</text>
<text x="53.5" y="74.4" transform="rotate(-90 53.5 74.4)">GND</text>
<text x="63.6" y="74.4" transform="rotate(-90 63.6 74.4)">VREF</text>
<text x="80.9" y="74.4" transform="rotate(-90 80.9 74.4)">R5</text>
<text x="85.7" y="74.4" transform="rotate(-90 85.7 74.4)">80.6K</text>
<text x="112.9" y="75.7">GND</text>
<text x="208.1" y="75">INPUT</text>
<text x="134.2" y="80.1">C1</text>
<text x="199.2" y="80.7">GND</text>
<text x="199.2" y="83.3">+24V</text>
<text x="199.2" y="78.2">+5V</text>
<text x="77.4" y="85.8" transform="rotate(-90 77.4 85.8)">ADJUST</text>
<text x="79.9" y="85.8" transform="rotate(-90 79.9 85.8)">50K</text>
<text x="134.2" y="84.9">10nF</text>
<text x="199.2" y="85.8">STEP</text>
<text x="199.2" y="88.4">EN</text>
<text x="59.6" y="96" transform="rotate(-90 59.6 96)">+5V</text>
<text x="79.9" y="96">GND</text>
<text x="90.1" y="93.4">VREF</text>
<text x="134.2" y="95.1">0.1uF</text>
<text x="134.2" y="90.3">C2</text>
<text x="151" y="90.9" transform="rotate(-90 151 90.9)">+24V</text>
<text x="199.2" y="90.9">DIR</text>
<text x="61.2" y="100.7">M0</text>
<text x="85" y="101.1">EN</text>
<text x="128.1" y="101.1">A1</text>
<text x="144.4" y="97.2" transform="rotate(-90 144.4 97.2)">R1</text>
<text x="149.2" y="97.2" transform="rotate(-90 149.2 97.2)">1M</text>
<text x="85" y="106.1">DIR</text>
<text x="85" y="103.6">STEP</text>
<text x="128.1" y="103.6">A2</text>
<text x="132" y="107.2">R2</text>
<text x="199.2" y="106.1">B1</text>
<text x="208.1" y="103">MOTOR</text>
<text x="59.6" y="108.7" transform="rotate(-90 59.6 108.7)">+5V</text>
<text x="61.2" y="113.4">M1</text>
<text x="69.7" y="108.7">GND</text>
<text x="132" y="112">100m</text>
<text x="199.2" y="113.7">A1</text>
<text x="199.2" y="111.2">A2</text>
<text x="199.2" y="108.7">B2</text>
<text x="128.1" y="118.8" transform="rotate(-90 128.1 118.8)">+24V</text>
<text x="59.6" y="121.4" transform="rotate(-90 59.6 121.4)">+5V</text>
<text x="69.7" y="121.4">GND</text>
<text x="128.1" y="123.9">B1</text>
<text x="61.2" y="126.1">M2</text>
<text x="128.1" y="126.4">B2</text>
<text x="132" y="130">R3</text>
<text x="69.7" y="134.1">GND</text>
<text x="132" y="134.8">100m</text>
<text x="138.3" y="141.7">GND</text>
<text x="105.3" y="146.8">GND</text>
</g>
<text font-size="3" fill="#800000" x="189.1" y="156.9">Stepper Driver Board.sch</text>
<g font-size="2.6" fill="#808080">
<text x="110" y="75.9" transform="rotate(-90 110 75.9)">EXP</text>
<text x="211" y="77.8">1</text>
<text x="93" y="80.4">15</text>
<text x="100" y="81.5">V3P3OUT</text>
<text x="114" y="81.5">CP1</text>
<text x="122.9" y="80.4">1</text>
<text x="122.9" y="82.9">2</text>
<text x="211" y="80.4">2</text>
<text x="211" y="82.9">3</text>
<text x="93" y="88">12</text>
<text x="100" y="89.1">AVREF</text>
<text x="113.8" y="89.1">VCP</text>
<text x="114" y="84">CP2</text>
<text x="122.9" y="88">3</text>
<text x="211" y="85.5">4</text>
<text x="211" y="88">5</text>
<text x="66.8" y="95.6" transform="rotate(-90 66.8 95.6)">3</text>
<text x="93" y="90.5">13</text>
<text x="100" y="91.7">BVREF</text>
<text x="111.1" y="90.9" transform="rotate(-90 111.1 90.9)">GND_PAD</text>
<text x="122.9" y="95.6">4</text>
<text x="211" y="90.5">6</text>
<text x="70.1" y="98.2">2</text>
<text x="93" y="100.7">21</text>
<text x="100" y="101.8">ENBL</text>
<text x="111.1" y="101.8">AOUT1</text>
<text x="113.6" y="96.7">VMA</text>
<text x="122.9" y="100.7">5</text>
<text x="66.8" y="102.6" transform="rotate(-90 66.8 102.6)">1</text>
<text x="93" y="103.2">22</text>
<text x="93" y="105.8">20</text>
<text x="100" y="104.4">STEP</text>
<text x="100" y="106.9">DIR</text>
<text x="111.1" y="104.4">AOUT2</text>
<text x="122.9" y="103.2">7</text>
<text x="211" y="105.8">1</text>
<text x="66.8" y="108.3" transform="rotate(-90 66.8 108.3)">3</text>
<text x="70.1" y="110.9">2</text>
<text x="93" y="108.3">19</text>
<text x="93" y="110.9">24</text>
<text x="93" y="113.4">25</text>
<text x="100" y="109.4">DECAY</text>
<text x="100" y="112">MODE0</text>
<text x="111.8" y="109.4">ISENA</text>
<text x="122.9" y="108.3">6</text>
<text x="211" y="108.3">2</text>
<text x="211" y="110.9">3</text>
<text x="211" y="113.4">4</text>
<text x="66.8" y="115.3" transform="rotate(-90 66.8 115.3)">1</text>
<text x="93" y="115.9">26</text>
<text x="93" y="118.5">16</text>
<text x="100" y="114.5">MODE1</text>
<text x="100" y="117.1">MODE2</text>
<text x="100" y="119.6">RESET</text>
<text x="113.6" y="119.6">VMB</text>
<text x="122.9" y="118.5">11</text>
<text x="66.8" y="121" transform="rotate(-90 66.8 121)">3</text>
<text x="70.1" y="123.6">2</text>
<text x="93" y="121">17</text>
<text x="100" y="122.1">SLEEP</text>
<text x="111.1" y="124.7">BOUT1</text>
<text x="122.9" y="123.6">10</text>
<text x="66.8" y="128" transform="rotate(-90 66.8 128)">1</text>
<text x="93" y="126.1">27</text>
<text x="93" y="128.6">18</text>
<text x="100" y="127.2">HOME</text>
<text x="100" y="129.7">FAULT</text>
<text x="108.6" y="131.7" transform="rotate(-90 108.6 131.7)">GND_0</text>
<text x="111.1" y="127.2">BOUT2</text>
<text x="111.1" y="131.7" transform="rotate(-90 111.1 131.7)">GND_1</text>
<text x="122.9" y="126.1">8</text>
<text x="122.9" y="131.2">9</text>
<text x="111.8" y="132.3">ISENB</text>
<text x="107.5" y="138.8" transform="rotate(-90 107.5 138.8)">14</text>
<text x="110" y="138.8" transform="rotate(-90 110 138.8)">28</text>
</g>
</svg>
